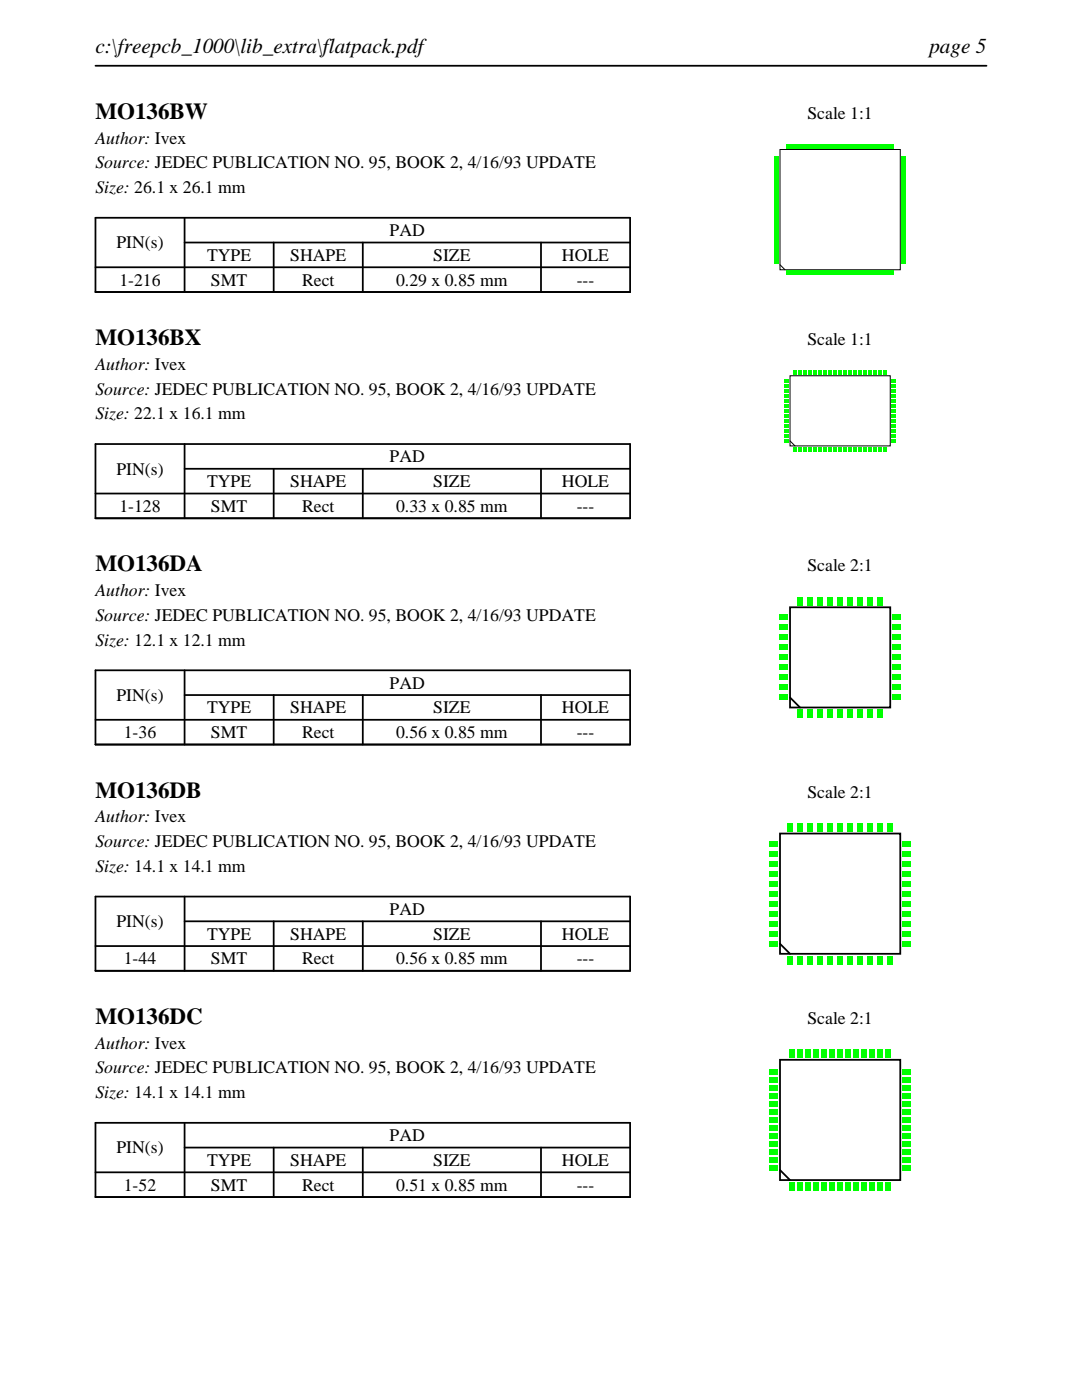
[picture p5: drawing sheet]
<svg xmlns="http://www.w3.org/2000/svg" width="216mm" height="279mm" viewBox="0 0 216 279" stroke-linecap="round" stroke-linejoin="round" font-family="sans-serif">
<path d="M19 13.1h177.8M19 43.5h106.7v14.8h-106.7zM19 53.3h106.7M36.8 48.4h88.9M36.8 43.5v14.8M54.6 48.4v9.9M72.4 48.4v9.9M107.9 48.4v9.9" fill="none" stroke="#000" stroke-width=".35"/>
<path d="M155.6 29.8h24v24h-24zM155.6 52.8l1 1z" fill="none" stroke="#000" stroke-width=".2"/>
<g fill="#0f0">
<path d="M156.9 54h.3v.9h-.3z"/>
<path d="M157.3 54h.3v.9h-.3z"/>
<path d="M157.7 54h.3v.9h-.3z"/>
<path d="M158.1 54h.3v.9h-.3z"/>
<path d="M158.5 54h.3v.9h-.3z"/>
<path d="M158.9 54h.3v.9h-.3z"/>
<path d="M159.3 54h.3v.9h-.3z"/>
<path d="M159.7 54h.3v.9h-.3z"/>
<path d="M160.1 54h.3v.9h-.3z"/>
<path d="M160.5 54h.3v.9h-.3z"/>
<path d="M160.9 54h.3v.9h-.3z"/>
<path d="M161.3 54h.3v.9h-.3z"/>
<path d="M161.7 54h.3v.9h-.3z"/>
<path d="M162.1 54h.3v.9h-.3z"/>
<path d="M162.5 54h.3v.9h-.3z"/>
<path d="M162.9 54h.3v.9h-.3z"/>
<path d="M163.3 54h.3v.9h-.3z"/>
<path d="M163.7 54h.3v.9h-.3z"/>
<path d="M164.1 54h.3v.9h-.3z"/>
<path d="M164.5 54h.3v.9h-.3z"/>
<path d="M164.9 54h.3v.9h-.3z"/>
<path d="M165.3 54h.3v.9h-.3z"/>
<path d="M165.7 54h.3v.9h-.3z"/>
<path d="M166.1 54h.3v.9h-.3z"/>
<path d="M166.5 54h.3v.9h-.3z"/>
<path d="M166.9 54h.3v.9h-.3z"/>
<path d="M167.3 54h.3v.9h-.3z"/>
<path d="M167.7 54h.3v.9h-.3z"/>
<path d="M168.1 54h.3v.9h-.3z"/>
<path d="M168.5 54h.3v.9h-.3z"/>
<path d="M168.9 54h.3v.9h-.3z"/>
<path d="M169.3 54h.3v.9h-.3z"/>
<path d="M169.7 54h.3v.9h-.3z"/>
<path d="M170.1 54h.3v.9h-.3z"/>
<path d="M170.5 54h.3v.9h-.3z"/>
<path d="M170.9 54h.3v.9h-.3z"/>
<path d="M171.3 54h.3v.9h-.3z"/>
<path d="M171.7 54h.3v.9h-.3z"/>
<path d="M172.1 54h.3v.9h-.3z"/>
<path d="M172.5 54h.3v.9h-.3z"/>
<path d="M172.9 54h.3v.9h-.3z"/>
<path d="M173.3 54h.3v.9h-.3z"/>
<path d="M173.7 54h.3v.9h-.3z"/>
<path d="M174.1 54h.3v.9h-.3z"/>
<path d="M174.5 54h.3v.9h-.3z"/>
<path d="M174.9 54h.3v.9h-.3z"/>
<path d="M175.3 54h.3v.9h-.3z"/>
<path d="M175.7 54h.3v.9h-.3z"/>
<path d="M176.1 54h.3v.9h-.3z"/>
<path d="M176.5 54h.3v.9h-.3z"/>
<path d="M176.9 54h.3v.9h-.3z"/>
<path d="M177.3 54h.3v.9h-.3z"/>
<path d="M177.7 54h.3v.9h-.3z"/>
<path d="M178.1 54h.3v.9h-.3z"/>
<path d="M179.8 52.3h.9v.3h-.9z"/>
<path d="M179.8 51.9h.9v.3h-.9z"/>
<path d="M179.8 51.5h.9v.3h-.9z"/>
<path d="M179.8 51.1h.9v.3h-.9z"/>
<path d="M179.8 50.7h.9v.3h-.9z"/>
<path d="M179.8 50.3h.9v.3h-.9z"/>
<path d="M179.8 49.9h.9v.3h-.9z"/>
<path d="M179.8 49.5h.9v.3h-.9z"/>
<path d="M179.8 49.1h.9v.3h-.9z"/>
<path d="M179.8 48.7h.9v.3h-.9z"/>
<path d="M179.8 48.3h.9v.3h-.9z"/>
<path d="M179.8 47.9h.9v.3h-.9z"/>
<path d="M179.8 47.5h.9v.3h-.9z"/>
<path d="M179.8 47.1h.9v.3h-.9z"/>
<path d="M179.8 46.7h.9v.3h-.9z"/>
<path d="M179.8 46.3h.9v.3h-.9z"/>
<path d="M179.8 45.9h.9v.3h-.9z"/>
<path d="M179.8 45.5h.9v.3h-.9z"/>
<path d="M179.8 45.1h.9v.3h-.9z"/>
<path d="M179.8 44.7h.9v.3h-.9z"/>
<path d="M179.8 44.3h.9v.3h-.9z"/>
<path d="M179.8 43.9h.9v.3h-.9z"/>
<path d="M179.8 43.5h.9v.3h-.9z"/>
<path d="M179.8 43.1h.9v.3h-.9z"/>
<path d="M179.8 42.7h.9v.3h-.9z"/>
<path d="M179.8 42.3h.9v.3h-.9z"/>
<path d="M179.8 41.9h.9v.3h-.9z"/>
<path d="M179.8 41.5h.9v.3h-.9z"/>
<path d="M179.8 41.1h.9v.3h-.9z"/>
<path d="M179.8 40.7h.9v.3h-.9z"/>
<path d="M179.8 40.3h.9v.3h-.9z"/>
<path d="M179.8 39.9h.9v.3h-.9z"/>
<path d="M179.8 39.5h.9v.3h-.9z"/>
<path d="M179.8 39.1h.9v.3h-.9z"/>
<path d="M179.8 38.7h.9v.3h-.9z"/>
<path d="M179.8 38.3h.9v.3h-.9z"/>
<path d="M179.8 37.9h.9v.3h-.9z"/>
<path d="M179.8 37.5h.9v.3h-.9z"/>
<path d="M179.8 37.1h.9v.3h-.9z"/>
<path d="M179.8 36.7h.9v.3h-.9z"/>
<path d="M179.8 36.3h.9v.3h-.9z"/>
<path d="M179.8 35.9h.9v.3h-.9z"/>
<path d="M179.8 35.5h.9v.3h-.9z"/>
<path d="M179.8 35.1h.9v.3h-.9z"/>
<path d="M179.8 34.7h.9v.3h-.9z"/>
<path d="M179.8 34.3h.9v.3h-.9z"/>
<path d="M179.8 33.9h.9v.3h-.9z"/>
<path d="M179.8 33.5h.9v.3h-.9z"/>
<path d="M179.8 33.1h.9v.3h-.9z"/>
<path d="M179.8 32.7h.9v.3h-.9z"/>
<path d="M179.8 32.3h.9v.3h-.9z"/>
<path d="M179.8 31.9h.9v.3h-.9z"/>
<path d="M179.8 31.5h.9v.3h-.9z"/>
<path d="M179.8 31.1h.9v.3h-.9z"/>
<path d="M178.1 28.8h.3v.8h-.3z"/>
<path d="M177.7 28.8h.3v.8h-.3z"/>
<path d="M177.3 28.8h.3v.8h-.3z"/>
<path d="M176.9 28.8h.3v.8h-.3z"/>
<path d="M176.5 28.8h.3v.8h-.3z"/>
<path d="M176.1 28.8h.3v.8h-.3z"/>
<path d="M175.7 28.8h.3v.8h-.3z"/>
<path d="M175.3 28.8h.3v.8h-.3z"/>
<path d="M174.9 28.8h.3v.8h-.3z"/>
<path d="M174.5 28.8h.3v.8h-.3z"/>
<path d="M174.1 28.8h.3v.8h-.3z"/>
<path d="M173.7 28.8h.3v.8h-.3z"/>
<path d="M173.3 28.8h.3v.8h-.3z"/>
<path d="M172.9 28.8h.3v.8h-.3z"/>
<path d="M172.5 28.8h.3v.8h-.3z"/>
<path d="M172.1 28.8h.3v.8h-.3z"/>
<path d="M171.7 28.8h.3v.8h-.3z"/>
<path d="M171.3 28.8h.3v.8h-.3z"/>
<path d="M170.9 28.8h.3v.8h-.3z"/>
<path d="M170.5 28.8h.3v.8h-.3z"/>
<path d="M170.1 28.8h.3v.8h-.3z"/>
<path d="M169.7 28.8h.3v.8h-.3z"/>
<path d="M169.3 28.8h.3v.8h-.3z"/>
<path d="M168.9 28.8h.3v.8h-.3z"/>
<path d="M168.5 28.8h.3v.8h-.3z"/>
<path d="M168.1 28.8h.3v.8h-.3z"/>
<path d="M167.7 28.8h.3v.8h-.3z"/>
<path d="M167.3 28.8h.3v.8h-.3z"/>
<path d="M166.9 28.8h.3v.8h-.3z"/>
<path d="M166.5 28.8h.3v.8h-.3z"/>
<path d="M166.1 28.8h.3v.8h-.3z"/>
<path d="M165.7 28.8h.3v.8h-.3z"/>
<path d="M165.3 28.8h.3v.8h-.3z"/>
<path d="M164.9 28.8h.3v.8h-.3z"/>
<path d="M164.5 28.8h.3v.8h-.3z"/>
<path d="M164.1 28.8h.3v.8h-.3z"/>
<path d="M163.7 28.8h.3v.8h-.3z"/>
<path d="M163.3 28.8h.3v.8h-.3z"/>
<path d="M162.9 28.8h.3v.8h-.3z"/>
<path d="M162.5 28.8h.3v.8h-.3z"/>
<path d="M162.1 28.8h.3v.8h-.3z"/>
<path d="M161.7 28.8h.3v.8h-.3z"/>
<path d="M161.3 28.8h.3v.8h-.3z"/>
<path d="M160.9 28.8h.3v.8h-.3z"/>
<path d="M160.5 28.8h.3v.8h-.3z"/>
<path d="M160.1 28.8h.3v.8h-.3z"/>
<path d="M159.7 28.8h.3v.8h-.3z"/>
<path d="M159.3 28.8h.3v.8h-.3z"/>
<path d="M158.9 28.8h.3v.8h-.3z"/>
<path d="M158.5 28.8h.3v.8h-.3z"/>
<path d="M158.1 28.8h.3v.8h-.3z"/>
<path d="M157.7 28.8h.3v.8h-.3z"/>
<path d="M157.3 28.8h.3v.8h-.3z"/>
<path d="M156.9 28.8h.3v.8h-.3z"/>
<path d="M154.6 31.1h.8v.3h-.8z"/>
<path d="M154.6 31.5h.8v.3h-.8z"/>
<path d="M154.6 31.9h.8v.3h-.8z"/>
<path d="M154.6 32.3h.8v.3h-.8z"/>
<path d="M154.6 32.7h.8v.3h-.8z"/>
<path d="M154.6 33.1h.8v.3h-.8z"/>
<path d="M154.6 33.5h.8v.3h-.8z"/>
<path d="M154.6 33.9h.8v.3h-.8z"/>
<path d="M154.6 34.3h.8v.3h-.8z"/>
<path d="M154.6 34.7h.8v.3h-.8z"/>
<path d="M154.6 35.1h.8v.3h-.8z"/>
<path d="M154.6 35.5h.8v.3h-.8z"/>
<path d="M154.6 35.9h.8v.3h-.8z"/>
<path d="M154.6 36.3h.8v.3h-.8z"/>
<path d="M154.6 36.7h.8v.3h-.8z"/>
<path d="M154.6 37.1h.8v.3h-.8z"/>
<path d="M154.6 37.5h.8v.3h-.8z"/>
<path d="M154.6 37.9h.8v.3h-.8z"/>
<path d="M154.6 38.3h.8v.3h-.8z"/>
<path d="M154.6 38.7h.8v.3h-.8z"/>
<path d="M154.6 39.1h.8v.3h-.8z"/>
<path d="M154.6 39.5h.8v.3h-.8z"/>
<path d="M154.6 39.9h.8v.3h-.8z"/>
<path d="M154.6 40.3h.8v.3h-.8z"/>
<path d="M154.6 40.7h.8v.3h-.8z"/>
<path d="M154.6 41.1h.8v.3h-.8z"/>
<path d="M154.6 41.5h.8v.3h-.8z"/>
<path d="M154.6 41.9h.8v.3h-.8z"/>
<path d="M154.6 42.3h.8v.3h-.8z"/>
<path d="M154.6 42.7h.8v.3h-.8z"/>
<path d="M154.6 43.1h.8v.3h-.8z"/>
<path d="M154.6 43.5h.8v.3h-.8z"/>
<path d="M154.6 43.9h.8v.3h-.8z"/>
<path d="M154.6 44.3h.8v.3h-.8z"/>
<path d="M154.6 44.7h.8v.3h-.8z"/>
<path d="M154.6 45.1h.8v.3h-.8z"/>
<path d="M154.6 45.5h.8v.3h-.8z"/>
<path d="M154.6 45.9h.8v.3h-.8z"/>
<path d="M154.6 46.3h.8v.3h-.8z"/>
<path d="M154.6 46.7h.8v.3h-.8z"/>
<path d="M154.6 47.1h.8v.3h-.8z"/>
<path d="M154.6 47.5h.8v.3h-.8z"/>
<path d="M154.6 47.9h.8v.3h-.8z"/>
<path d="M154.6 48.3h.8v.3h-.8z"/>
<path d="M154.6 48.7h.8v.3h-.8z"/>
<path d="M154.6 49.1h.8v.3h-.8z"/>
<path d="M154.6 49.5h.8v.3h-.8z"/>
<path d="M154.6 49.9h.8v.3h-.8z"/>
<path d="M154.6 50.3h.8v.3h-.8z"/>
<path d="M154.6 50.7h.8v.3h-.8z"/>
<path d="M154.6 51.1h.8v.3h-.8z"/>
<path d="M154.6 51.5h.8v.3h-.8z"/>
<path d="M154.6 51.9h.8v.3h-.8z"/>
<path d="M154.6 52.3h.8v.3h-.8z"/>
</g>
<path d="M19 88.6h106.7v14.8h-106.7zM19 98.5h106.7M36.8 93.6h88.9M36.8 88.6v14.8M54.6 93.6v9.8M72.4 93.6v9.8M107.9 93.6v9.8" fill="none" stroke="#000" stroke-width=".35"/>
<path d="M157.6 75h20v14h-20zM157.6 88l1 1z" fill="none" stroke="#000" stroke-width=".2"/>
<g fill="#0f0">
<path d="M158.2 89.2h.4v.8h-.4z"/>
<path d="M158.7 89.2h.4v.8h-.4z"/>
<path d="M159.2 89.2h.4v.8h-.4z"/>
<path d="M159.7 89.2h.4v.8h-.4z"/>
<path d="M160.2 89.2h.4v.8h-.4z"/>
<path d="M160.7 89.2h.4v.8h-.4z"/>
<path d="M161.2 89.2h.4v.8h-.4z"/>
<path d="M161.7 89.2h.4v.8h-.4z"/>
<path d="M162.2 89.2h.4v.8h-.4z"/>
<path d="M162.7 89.2h.4v.8h-.4z"/>
<path d="M163.2 89.2h.4v.8h-.4z"/>
<path d="M163.7 89.2h.4v.8h-.4z"/>
<path d="M164.2 89.2h.4v.8h-.4z"/>
<path d="M164.7 89.2h.4v.8h-.4z"/>
<path d="M165.2 89.2h.4v.8h-.4z"/>
<path d="M165.7 89.2h.4v.8h-.4z"/>
<path d="M166.2 89.2h.4v.8h-.4z"/>
<path d="M166.7 89.2h.4v.8h-.4z"/>
<path d="M167.2 89.2h.4v.8h-.4z"/>
<path d="M167.7 89.2h.4v.8h-.4z"/>
<path d="M168.2 89.2h.4v.8h-.4z"/>
<path d="M168.7 89.2h.4v.8h-.4z"/>
<path d="M169.2 89.2h.4v.8h-.4z"/>
<path d="M169.7 89.2h.4v.8h-.4z"/>
<path d="M170.2 89.2h.4v.8h-.4z"/>
<path d="M170.7 89.2h.4v.8h-.4z"/>
<path d="M171.2 89.2h.4v.8h-.4z"/>
<path d="M171.7 89.2h.4v.8h-.4z"/>
<path d="M172.2 89.2h.4v.8h-.4z"/>
<path d="M172.7 89.2h.4v.8h-.4z"/>
<path d="M173.2 89.2h.4v.8h-.4z"/>
<path d="M173.7 89.2h.4v.8h-.4z"/>
<path d="M174.2 89.2h.4v.8h-.4z"/>
<path d="M174.7 89.2h.4v.8h-.4z"/>
<path d="M175.2 89.2h.4v.8h-.4z"/>
<path d="M175.7 89.2h.4v.8h-.4z"/>
<path d="M176.2 89.2h.4v.8h-.4z"/>
<path d="M176.7 89.2h.4v.8h-.4z"/>
<path d="M177.8 88.1h.9v.3h-.9z"/>
<path d="M177.8 87.6h.9v.3h-.9z"/>
<path d="M177.8 87.1h.9v.3h-.9z"/>
<path d="M177.8 86.6h.9v.3h-.9z"/>
<path d="M177.8 86.1h.9v.3h-.9z"/>
<path d="M177.8 85.6h.9v.3h-.9z"/>
<path d="M177.8 85.1h.9v.3h-.9z"/>
<path d="M177.8 84.6h.9v.3h-.9z"/>
<path d="M177.8 84.1h.9v.3h-.9z"/>
<path d="M177.8 83.6h.9v.3h-.9z"/>
<path d="M177.8 83.1h.9v.3h-.9z"/>
<path d="M177.8 82.6h.9v.3h-.9z"/>
<path d="M177.8 82.1h.9v.3h-.9z"/>
<path d="M177.8 81.6h.9v.3h-.9z"/>
<path d="M177.8 81.1h.9v.3h-.9z"/>
<path d="M177.8 80.6h.9v.3h-.9z"/>
<path d="M177.8 80.1h.9v.3h-.9z"/>
<path d="M177.8 79.6h.9v.3h-.9z"/>
<path d="M177.8 79.1h.9v.3h-.9z"/>
<path d="M177.8 78.6h.9v.3h-.9z"/>
<path d="M177.8 78.1h.9v.3h-.9z"/>
<path d="M177.8 77.6h.9v.3h-.9z"/>
<path d="M177.8 77.1h.9v.3h-.9z"/>
<path d="M177.8 76.6h.9v.3h-.9z"/>
<path d="M177.8 76.1h.9v.3h-.9z"/>
<path d="M177.8 75.6h.9v.3h-.9z"/>
<path d="M176.7 73.9h.4v.9h-.4z"/>
<path d="M176.2 73.9h.4v.9h-.4z"/>
<path d="M175.7 73.9h.4v.9h-.4z"/>
<path d="M175.2 73.9h.4v.9h-.4z"/>
<path d="M174.7 73.9h.4v.9h-.4z"/>
<path d="M174.2 73.9h.4v.9h-.4z"/>
<path d="M173.7 73.9h.4v.9h-.4z"/>
<path d="M173.2 73.9h.4v.9h-.4z"/>
<path d="M172.7 73.9h.4v.9h-.4z"/>
<path d="M172.2 73.9h.4v.9h-.4z"/>
<path d="M171.7 73.9h.4v.9h-.4z"/>
<path d="M171.2 73.9h.4v.9h-.4z"/>
<path d="M170.7 73.9h.4v.9h-.4z"/>
<path d="M170.2 73.9h.4v.9h-.4z"/>
<path d="M169.7 73.9h.4v.9h-.4z"/>
<path d="M169.2 73.9h.4v.9h-.4z"/>
<path d="M168.7 73.9h.4v.9h-.4z"/>
<path d="M168.2 73.9h.4v.9h-.4z"/>
<path d="M167.7 73.9h.4v.9h-.4z"/>
<path d="M167.2 73.9h.4v.9h-.4z"/>
<path d="M166.7 73.9h.4v.9h-.4z"/>
<path d="M166.2 73.9h.4v.9h-.4z"/>
<path d="M165.7 73.9h.4v.9h-.4z"/>
<path d="M165.2 73.9h.4v.9h-.4z"/>
<path d="M164.7 73.9h.4v.9h-.4z"/>
<path d="M164.2 73.9h.4v.9h-.4z"/>
<path d="M163.7 73.9h.4v.9h-.4z"/>
<path d="M163.2 73.9h.4v.9h-.4z"/>
<path d="M162.7 73.9h.4v.9h-.4z"/>
<path d="M162.2 73.9h.4v.9h-.4z"/>
<path d="M161.7 73.9h.4v.9h-.4z"/>
<path d="M161.2 73.9h.4v.9h-.4z"/>
<path d="M160.7 73.9h.4v.9h-.4z"/>
<path d="M160.2 73.9h.4v.9h-.4z"/>
<path d="M159.7 73.9h.4v.9h-.4z"/>
<path d="M159.2 73.9h.4v.9h-.4z"/>
<path d="M158.7 73.9h.4v.9h-.4z"/>
<path d="M158.2 73.9h.4v.9h-.4z"/>
<path d="M156.6 75.6h.8v.3h-.8z"/>
<path d="M156.6 76.1h.8v.3h-.8z"/>
<path d="M156.6 76.6h.8v.3h-.8z"/>
<path d="M156.6 77.1h.8v.3h-.8z"/>
<path d="M156.6 77.6h.8v.3h-.8z"/>
<path d="M156.6 78.1h.8v.3h-.8z"/>
<path d="M156.6 78.6h.8v.3h-.8z"/>
<path d="M156.6 79.1h.8v.3h-.8z"/>
<path d="M156.6 79.6h.8v.3h-.8z"/>
<path d="M156.6 80.1h.8v.3h-.8z"/>
<path d="M156.6 80.6h.8v.3h-.8z"/>
<path d="M156.6 81.1h.8v.3h-.8z"/>
<path d="M156.6 81.6h.8v.3h-.8z"/>
<path d="M156.6 82.1h.8v.3h-.8z"/>
<path d="M156.6 82.6h.8v.3h-.8z"/>
<path d="M156.6 83.1h.8v.3h-.8z"/>
<path d="M156.6 83.6h.8v.3h-.8z"/>
<path d="M156.6 84.1h.8v.3h-.8z"/>
<path d="M156.6 84.6h.8v.3h-.8z"/>
<path d="M156.6 85.1h.8v.3h-.8z"/>
<path d="M156.6 85.6h.8v.3h-.8z"/>
<path d="M156.6 86.1h.8v.3h-.8z"/>
<path d="M156.6 86.6h.8v.3h-.8z"/>
<path d="M156.6 87.1h.8v.3h-.8z"/>
<path d="M156.6 87.6h.8v.3h-.8z"/>
<path d="M156.6 88.1h.8v.3h-.8z"/>
</g>
<path d="M19 133.8h106.7v14.8h-106.7zM36.8 138.7h88.9M36.8 133.8v14.8M54.6 138.7v9.9M72.4 138.7v9.9M107.9 138.7v9.9M19 143.7h106.7" fill="none" stroke="#000" stroke-width=".35"/>
<path d="M157.6 121.2h20v20h-20zM157.6 139.2l2 2z" fill="none" stroke="#000" stroke-width=".36"/>
<g fill="#0f0">
<path d="M159.1 141.6h1.1v1.7h-1.1z"/>
<path d="M161.1 141.6h1.1v1.7h-1.1z"/>
<path d="M163.1 141.6h1.1v1.7h-1.1z"/>
<path d="M165.1 141.6h1.1v1.7h-1.1z"/>
<path d="M167.1 141.6h1.1v1.7h-1.1z"/>
<path d="M169.1 141.6h1.1v1.7h-1.1z"/>
<path d="M171.1 141.6h1.1v1.7h-1.1z"/>
<path d="M173.1 141.6h1.1v1.7h-1.1z"/>
<path d="M175.1 141.6h1.1v1.7h-1.1z"/>
<path d="M178 138.6h1.7v1.2h-1.7z"/>
<path d="M178 136.6h1.7v1.2h-1.7z"/>
<path d="M178 134.6h1.7v1.2h-1.7z"/>
<path d="M178 132.6h1.7v1.2h-1.7z"/>
<path d="M178 130.6h1.7v1.2h-1.7z"/>
<path d="M178 128.6h1.7v1.2h-1.7z"/>
<path d="M178 126.6h1.7v1.2h-1.7z"/>
<path d="M178 124.6h1.7v1.2h-1.7z"/>
<path d="M178 122.6h1.7v1.2h-1.7z"/>
<path d="M175.1 119.1h1.1v1.7h-1.1z"/>
<path d="M173.1 119.1h1.1v1.7h-1.1z"/>
<path d="M171.1 119.1h1.1v1.7h-1.1z"/>
<path d="M169.1 119.1h1.1v1.7h-1.1z"/>
<path d="M167.1 119.1h1.1v1.7h-1.1z"/>
<path d="M165.1 119.1h1.1v1.7h-1.1z"/>
<path d="M163.1 119.1h1.1v1.7h-1.1z"/>
<path d="M161.1 119.1h1.1v1.7h-1.1z"/>
<path d="M159.1 119.1h1.1v1.7h-1.1z"/>
<path d="M155.5 122.6h1.7v1.2h-1.7z"/>
<path d="M155.5 124.6h1.7v1.2h-1.7z"/>
<path d="M155.5 126.6h1.7v1.2h-1.7z"/>
<path d="M155.5 128.6h1.7v1.2h-1.7z"/>
<path d="M155.5 130.6h1.7v1.2h-1.7z"/>
<path d="M155.5 132.6h1.7v1.2h-1.7z"/>
<path d="M155.5 134.6h1.7v1.2h-1.7z"/>
<path d="M155.5 136.6h1.7v1.2h-1.7z"/>
<path d="M155.5 138.6h1.7v1.2h-1.7z"/>
</g>
<path d="M19 178.9h106.7v14.8h-106.7zM36.8 178.9v14.8M19 188.8h106.7M36.8 183.9h88.9M54.6 183.9v9.8M72.4 183.9v9.8M107.9 183.9v9.8" fill="none" stroke="#000" stroke-width=".35"/>
<path d="M155.6 166.4h24v24h-24zM155.6 188.4l2 2z" fill="none" stroke="#000" stroke-width=".36"/>
<g fill="#0f0">
<path d="M157.1 190.8h1.1v1.7h-1.1z"/>
<path d="M159.1 190.8h1.1v1.7h-1.1z"/>
<path d="M161.1 190.8h1.1v1.7h-1.1z"/>
<path d="M163.1 190.8h1.1v1.7h-1.1z"/>
<path d="M165.1 190.8h1.1v1.7h-1.1z"/>
<path d="M167.1 190.8h1.1v1.7h-1.1z"/>
<path d="M169.1 190.8h1.1v1.7h-1.1z"/>
<path d="M171.1 190.8h1.1v1.7h-1.1z"/>
<path d="M173.1 190.8h1.1v1.7h-1.1z"/>
<path d="M175.1 190.8h1.1v1.7h-1.1z"/>
<path d="M177.1 190.8h1.1v1.7h-1.1z"/>
<path d="M180 187.8h1.7v1.1h-1.7z"/>
<path d="M180 185.8h1.7v1.1h-1.7z"/>
<path d="M180 183.8h1.7v1.1h-1.7z"/>
<path d="M180 181.8h1.7v1.1h-1.7z"/>
<path d="M180 179.8h1.7v1.1h-1.7z"/>
<path d="M180 177.8h1.7v1.1h-1.7z"/>
<path d="M180 175.8h1.7v1.1h-1.7z"/>
<path d="M180 173.8h1.7v1.1h-1.7z"/>
<path d="M180 171.8h1.7v1.1h-1.7z"/>
<path d="M180 169.8h1.7v1.1h-1.7z"/>
<path d="M180 167.8h1.7v1.1h-1.7z"/>
<path d="M177.1 164.3h1.1v1.7h-1.1z"/>
<path d="M175.1 164.3h1.1v1.7h-1.1z"/>
<path d="M173.1 164.3h1.1v1.7h-1.1z"/>
<path d="M171.1 164.3h1.1v1.7h-1.1z"/>
<path d="M169.1 164.3h1.1v1.7h-1.1z"/>
<path d="M167.1 164.3h1.1v1.7h-1.1z"/>
<path d="M165.1 164.3h1.1v1.7h-1.1z"/>
<path d="M163.1 164.3h1.1v1.7h-1.1z"/>
<path d="M161.1 164.3h1.1v1.7h-1.1z"/>
<path d="M159.1 164.3h1.1v1.7h-1.1z"/>
<path d="M157.1 164.3h1.1v1.7h-1.1z"/>
<path d="M153.5 167.8h1.7v1.1h-1.7z"/>
<path d="M153.5 169.8h1.7v1.1h-1.7z"/>
<path d="M153.5 171.8h1.7v1.1h-1.7z"/>
<path d="M153.5 173.8h1.7v1.1h-1.7z"/>
<path d="M153.5 175.8h1.7v1.1h-1.7z"/>
<path d="M153.5 177.8h1.7v1.1h-1.7z"/>
<path d="M153.5 179.8h1.7v1.1h-1.7z"/>
<path d="M153.5 181.8h1.7v1.1h-1.7z"/>
<path d="M153.5 183.8h1.7v1.1h-1.7z"/>
<path d="M153.5 185.8h1.7v1.1h-1.7z"/>
<path d="M153.5 187.8h1.7v1.1h-1.7z"/>
</g>
<path d="M19 224.1h106.7v14.8h-106.7zM19 234h106.7M36.8 229h88.9M36.8 224.1v14.8M54.6 229v9.9M72.4 229v9.9M107.9 229v9.9" fill="none" stroke="#000" stroke-width=".35"/>
<path d="M155.6 211.5h24v24h-24zM155.6 233.5l2 2z" fill="none" stroke="#000" stroke-width=".36"/>
<g fill="#0f0">
<path d="M157.5 235.9h1v1.7h-1z"/>
<path d="M159.1 235.9h1v1.7h-1z"/>
<path d="M160.7 235.9h1.1v1.7h-1.1z"/>
<path d="M162.3 235.9h1v1.7h-1z"/>
<path d="M163.9 235.9h1v1.7h-1z"/>
<path d="M165.5 235.9h1v1.7h-1z"/>
<path d="M167.1 235.9h1v1.7h-1z"/>
<path d="M168.7 235.9h1v1.7h-1z"/>
<path d="M170.3 235.9h1v1.7h-1z"/>
<path d="M171.9 235.9h1.1v1.7h-1.1z"/>
<path d="M173.5 235.9h1v1.7h-1z"/>
<path d="M175.1 235.9h1.1v1.7h-1.1z"/>
<path d="M176.7 235.9h1v1.7h-1z"/>
<path d="M180 232.6h1.7v1h-1.7z"/>
<path d="M180 231h1.7v1h-1.7z"/>
<path d="M180 229.4h1.7v1h-1.7z"/>
<path d="M180 227.8h1.7v1h-1.7z"/>
<path d="M180 226.2h1.7v1h-1.7z"/>
<path d="M180 224.6h1.7v1h-1.7z"/>
<path d="M180 223h1.7v1h-1.7z"/>
<path d="M180 221.4h1.7v1h-1.7z"/>
<path d="M180 219.8h1.7v1h-1.7z"/>
<path d="M180 218.2h1.7v1h-1.7z"/>
<path d="M180 216.6h1.7v1h-1.7z"/>
<path d="M180 215h1.7v1h-1.7z"/>
<path d="M180 213.4h1.7v1h-1.7z"/>
<path d="M176.7 209.4h1v1.7h-1z"/>
<path d="M175.1 209.4h1.1v1.7h-1.1z"/>
<path d="M173.5 209.4h1v1.7h-1z"/>
<path d="M171.9 209.4h1.1v1.7h-1.1z"/>
<path d="M170.3 209.4h1v1.7h-1z"/>
<path d="M168.7 209.4h1v1.7h-1z"/>
<path d="M167.1 209.4h1v1.7h-1z"/>
<path d="M165.5 209.4h1v1.7h-1z"/>
<path d="M163.9 209.4h1v1.7h-1z"/>
<path d="M162.3 209.4h1v1.7h-1z"/>
<path d="M160.7 209.4h1.1v1.7h-1.1z"/>
<path d="M159.1 209.4h1v1.7h-1z"/>
<path d="M157.5 209.4h1v1.7h-1z"/>
<path d="M153.5 213.4h1.7v1h-1.7z"/>
<path d="M153.5 215h1.7v1h-1.7z"/>
<path d="M153.5 216.6h1.7v1h-1.7z"/>
<path d="M153.5 218.2h1.7v1h-1.7z"/>
<path d="M153.5 219.8h1.7v1h-1.7z"/>
<path d="M153.5 221.4h1.7v1h-1.7z"/>
<path d="M153.5 223h1.7v1h-1.7z"/>
<path d="M153.5 224.6h1.7v1h-1.7z"/>
<path d="M153.5 226.2h1.7v1h-1.7z"/>
<path d="M153.5 227.8h1.7v1h-1.7z"/>
<path d="M153.5 229.4h1.7v1h-1.7z"/>
<path d="M153.5 231h1.7v1h-1.7z"/>
<path d="M153.5 232.6h1.7v1h-1.7z"/>
</g>
<g font-size="4.6">
<text x="19" y="23.7">MO136BW</text>
<text x="19" y="68.9">MO136BX</text>
<text x="19" y="114">MO136DA</text>
<text x="19" y="159.2">MO136DB</text>
<text x="19" y="204.3">MO136DC</text>
</g>
<g font-size="4.2">
<text x="19" y="10.6">c:\freepcb_1000\lib_extra\flatpack.pdf</text>
<text x="185.4" y="10.6">page 5</text>
</g>
<g font-size="3.5">
<text x="161.1" y="23.7">Scale 1:1</text>
<text x="19" y="28.6">Author: Ivex</text>
<text x="19" y="33.6">Source: JEDEC PUBLICATION NO. 95, BOOK 2, 4/16/93 UPDATE</text>
<text x="19" y="38.5">Size: 26.1 x 26.1 mm</text>
<text x="77.8" y="47.1">PAD</text>
<text x="23.2" y="49.6">PIN(s)</text>
<text x="41.3" y="52.1">TYPE</text>
<text x="57.9" y="52.1">SHAPE</text>
<text x="86.4" y="52.1">SIZE</text>
<text x="112.1" y="52.1">HOLE</text>
<text x="23.8" y="57">1-216</text>
<text x="42.1" y="57">SMT</text>
<text x="60.3" y="57">Rect</text>
<text x="79" y="57">0.29 x 0.85 mm</text>
<text x="115.1" y="57">---</text>
<text x="161.1" y="68.9">Scale 1:1</text>
<text x="19" y="73.8">Author: Ivex</text>
<text x="19" y="78.7">Source: JEDEC PUBLICATION NO. 95, BOOK 2, 4/16/93 UPDATE</text>
<text x="19" y="83.7">Size: 22.1 x 16.1 mm</text>
<text x="23.2" y="94.7">PIN(s)</text>
<text x="77.8" y="92.3">PAD</text>
<text x="41.3" y="97.2">TYPE</text>
<text x="57.9" y="97.2">SHAPE</text>
<text x="86.4" y="97.2">SIZE</text>
<text x="112.1" y="97.2">HOLE</text>
<text x="23.8" y="102.2">1-128</text>
<text x="42.1" y="102.2">SMT</text>
<text x="60.3" y="102.2">Rect</text>
<text x="79" y="102.2">0.33 x 0.85 mm</text>
<text x="115.1" y="102.2">---</text>
<text x="19" y="119">Author: Ivex</text>
<text x="161.1" y="114">Scale 2:1</text>
<text x="19" y="123.9">Source: JEDEC PUBLICATION NO. 95, BOOK 2, 4/16/93 UPDATE</text>
<text x="19" y="128.8">Size: 12.1 x 12.1 mm</text>
<text x="77.8" y="137.4">PAD</text>
<text x="23.2" y="139.9">PIN(s)</text>
<text x="41.3" y="142.4">TYPE</text>
<text x="57.9" y="142.4">SHAPE</text>
<text x="86.4" y="142.4">SIZE</text>
<text x="112.1" y="142.4">HOLE</text>
<text x="24.7" y="147.3">1-36</text>
<text x="42.1" y="147.3">SMT</text>
<text x="60.3" y="147.3">Rect</text>
<text x="79" y="147.3">0.56 x 0.85 mm</text>
<text x="115.1" y="147.3">---</text>
<text x="161.1" y="159.2">Scale 2:1</text>
<text x="19" y="164.1">Author: Ivex</text>
<text x="19" y="169.1">Source: JEDEC PUBLICATION NO. 95, BOOK 2, 4/16/93 UPDATE</text>
<text x="19" y="174">Size: 14.1 x 14.1 mm</text>
<text x="23.2" y="185">PIN(s)</text>
<text x="77.8" y="182.6">PAD</text>
<text x="41.3" y="187.5">TYPE</text>
<text x="57.9" y="187.5">SHAPE</text>
<text x="86.4" y="187.5">SIZE</text>
<text x="112.1" y="187.5">HOLE</text>
<text x="24.7" y="192.5">1-44</text>
<text x="42.1" y="192.5">SMT</text>
<text x="60.3" y="192.5">Rect</text>
<text x="79" y="192.5">0.56 x 0.85 mm</text>
<text x="115.1" y="192.5">---</text>
<text x="19" y="209.3">Author: Ivex</text>
<text x="161.1" y="204.3">Scale 2:1</text>
<text x="19" y="214.2">Source: JEDEC PUBLICATION NO. 95, BOOK 2, 4/16/93 UPDATE</text>
<text x="19" y="219.1">Size: 14.1 x 14.1 mm</text>
<text x="77.8" y="227.8">PAD</text>
<text x="23.2" y="230.2">PIN(s)</text>
<text x="41.3" y="232.7">TYPE</text>
<text x="57.9" y="232.7">SHAPE</text>
<text x="86.4" y="232.7">SIZE</text>
<text x="112.1" y="232.7">HOLE</text>
<text x="24.7" y="237.6">1-52</text>
<text x="42.1" y="237.6">SMT</text>
<text x="60.3" y="237.6">Rect</text>
<text x="79" y="237.6">0.51 x 0.85 mm</text>
<text x="115.1" y="237.6">---</text>
</g>
</svg>
